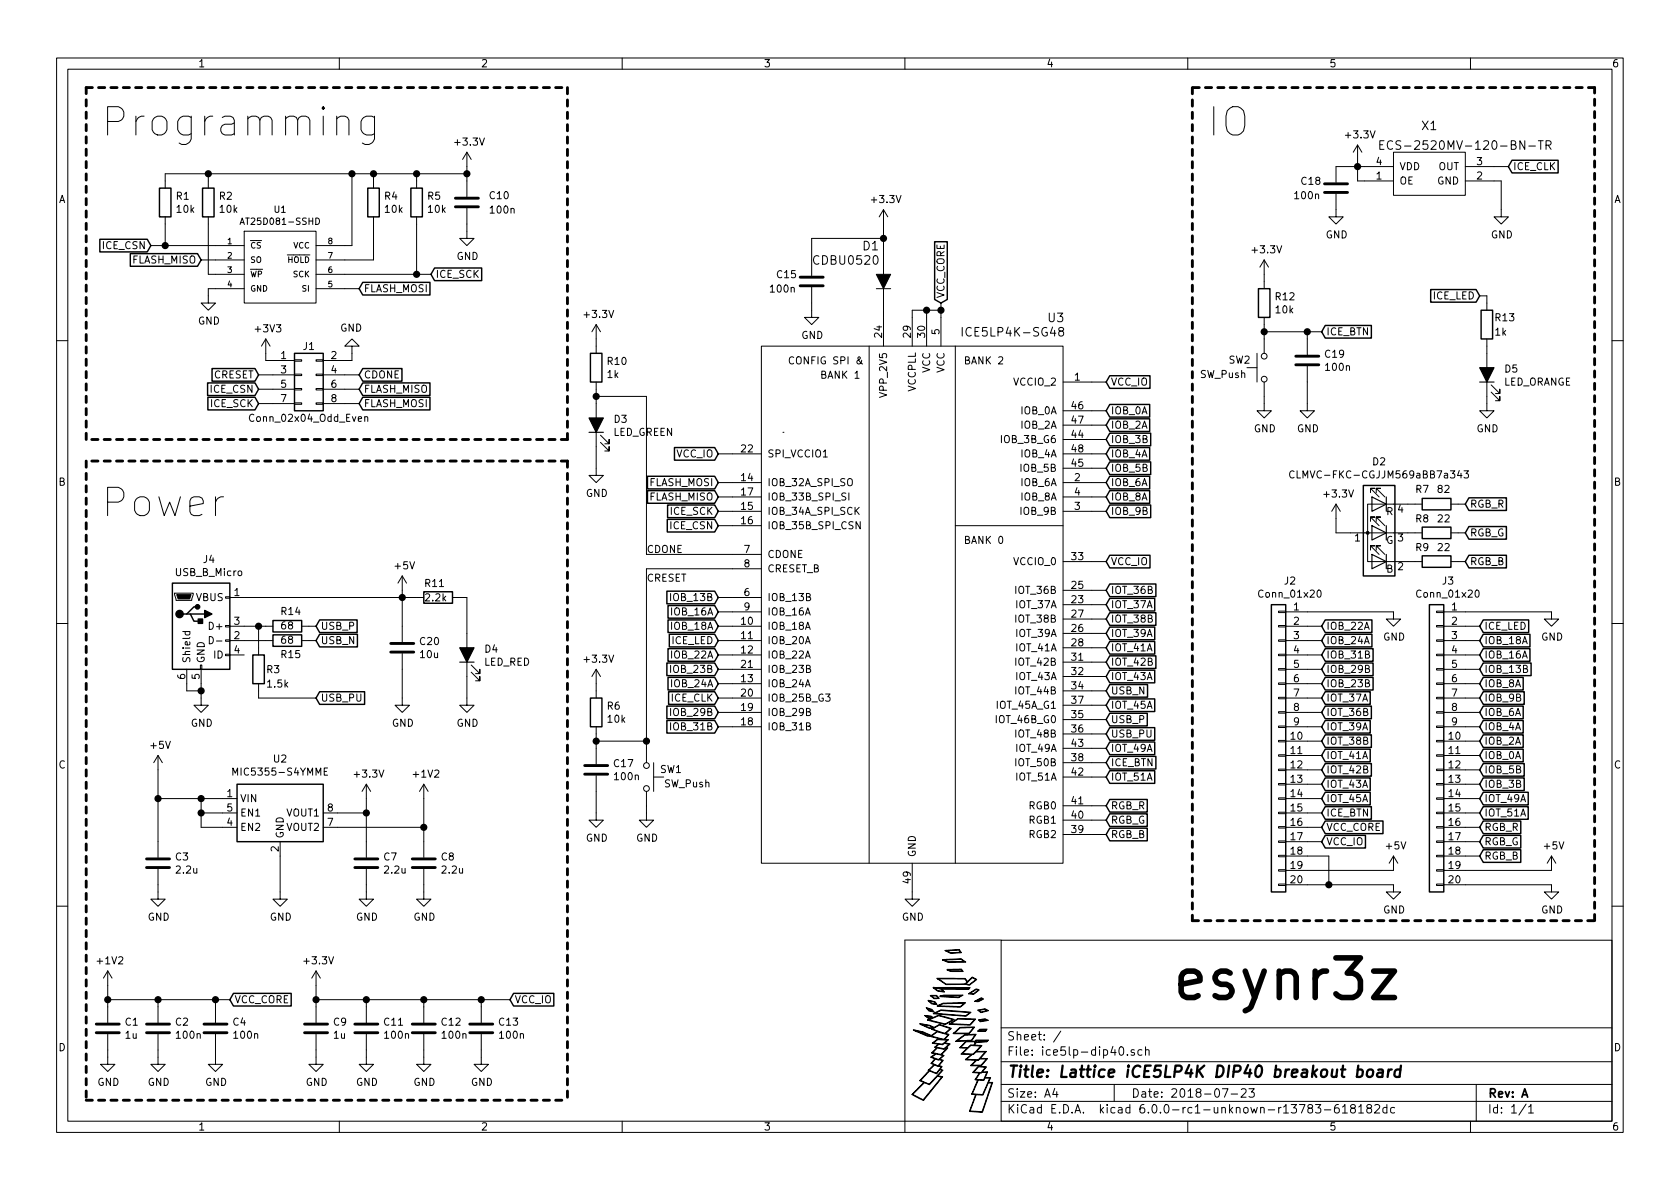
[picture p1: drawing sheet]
<svg xmlns="http://www.w3.org/2000/svg" width="297mm" height="210mm" viewBox="0 0 297 210" stroke-linecap="round" stroke-linejoin="round" font-family="sans-serif">
<g fill="none" stroke="#000" stroke-width=".18">
<path d="M10 10.3h277v189.9h-277zM12 12.2h273v186.1h-273zM60 10.3v1.9M110 10.3v1.9M160 10.3v1.9M210 10.3v1.9M260 10.3v1.9M29.2 38.3v5.1M36.8 30.7v2.6M36.8 38.3v10.2h6.4M42.4 39.7l.4-1.1 .4 1.1M42.5 39.4h.6"/>
<path d="M55.8 38.6a.58 .58 0 0 1 .7 .5 .58 .58 0 0 1-.7 .6zM59.5 21a1.25 1.25 0 0 1 2.2 .3v2.6M62.2 30.7v12.7h-6.3M66 38.3v7.7h-10.1M66 30.7v2.6M66.2 20.5v4.1a1.37 1.37 0 0 1-2.1 .7M66.2 20.8a1.61 1.61 0 0 0-2.1 .2l-.3 .5v1.4l.3 .5a1.61 1.61 0 0 0 2.1 .2M73.7 30.7v2.6M73.7 38.3v10.2M82.5 36.8v5.4h1.3l-1.3 1.2-1.2-1.2h1.2M82.5 26.9l-.7 1.3M82.5 26.9v7.9"/>
<path d="M82.5 26.9l.8 1.3M82.5 30.7h-53.3v2.6M156.2 37.1v11.4M156.2 37.1l-.8 1.2M156.2 37.1l.8 1.2M236.2 34.3v4h1.3l-1.3 1.3-1.3-1.3h1.3M240 25.6v6.4h6.4M240 25.6l-.7 1.3M240 25.6l.8 1.3M244 25.6h.5M244.7 24.9h-.7v1.5h.7M246.2 25a.62 .62 0 0 0-.7 0 .62 .62 0 0 0-.2 .7 .56 .56 0 0 0 .3 .6 .56 .56 0 0 0 .6 0"/>
<path d="M246.4 26.9h12.7v7.6h-12.7zM246.4 29.5h-10.2v2.8M259.1 32h6.3v6.3h1.3l-1.3 1.3-1.2-1.3h1.2M259.1 29.5h7.6M272 24.9h.8M272.4 24.9v1.5M273.4 25.7l.7-.1 .1-.2v-.4l-.3-.1h-.5v1.5M273.7 25.7l.5 .7M26.7 43.4h16.5M35.6 46h7.6M43.2 51h-6.4v2.6h1.3l-1.3 1.3-1.2-1.3h1.2M43.2 40.9h12.7v12.7h-12.7z"/>
<path d="M47 59.9v3.8h5.1M47 59.9l-.8 1.3M47 59.9l.8 1.3M55.9 51h7.6M55.9 48.5h20.3M105.4 57.4v5.1M105.4 57.4l-.8 1.3M105.4 57.4l.8 1.3M143.5 50.8v5.3h1.3l-1.3 1.3-1.3-1.3h1.3M154.9 51h2.6M156.2 51v10.2M156.2 42.2h-12.7v6.6"/>
<path d="M163.8 54.9v6.3M166.4 54.9h-5.1v6.3M166.4 53.6v7.6M170.1 57.9v1.5M187.5 58.5l-.3-.1v-.4l.3-.1 .5 .1 .1 .3-.2 .2-.7 .2v.6a.48 .48 0 0 0 .8 0 .48 .48 0 0 0-.1-.7l-.1-.1M223.5 46v5M223.5 56.1v6.4M223.5 58.7h10.2M223.5 46l-.7 1.2M223.5 46l.8 1.2M231.1 58.7v4M261.6 52.3h1.3v2.6"/>
<path d="M262.9 59.9v12.7h1.3l-1.3 1.3-1.3-1.3h1.3M10 60.2h2M45.7 66.3h6.4M45.7 68.8h6.4M45.7 71.4h6.4M52.1 71.2h1.2v.3h-1.2zM52.1 68.7h1.2v.3h-1.2zM52.1 66.2h1.2v.2h-1.2zM52.1 63.6h1.2v.3h-1.2zM55.9 71.2h1.2v.3h-1.2zM55.9 68.7h1.2v.3h-1.2zM55.9 66.2h1.2v.2h-1.2z"/>
<path d="M55.9 63.6h1.2v.3h-1.2zM57.1 66.3h6.4M57.1 68.8h6.4M57.1 71.4h6.4M62.2 61.2h1.3l-1.3-1.3-1.2 1.3h1.2v2.5h-5.1M64.5 73.8l.2-.1h.3v.8M64.5 73.7v.8M105.4 67.6v16.5h1.3l-1.3 1.2-1.3-1.2h1.3M105.4 70.1h8.9v27.9h20.3M106.2 78.2l1.5 1.6v-.8v.8h-.8M106.2 77l1.5 1.5v-.8v.8h-.8M134.6 61.2h53.4v91.4h-53.4z"/>
<path d="M138.4 76.4h.1M151.2 66.9h.7M153.7 61.2v91.4M168.9 61.2v91.4M188 67.6h7.6M188 77.7h7.6M188 72.6h7.6M188 75.2h7.6M220.5 65h1.7M222.2 62.5v5.1M223.5 67.6v5h1.3l-1.3 1.3-1.3-1.3h1.3M231.1 64.8v7.8h1.3l-1.3 1.3-1.2-1.3h1.2"/>
<path d="M263.7 69.3l1.5 1.6v-.8v.8h-.8M263.7 68.1l1.5 1.5v-.8v.8h-.8M285 60.2h2M127 93h7.6M127 85.3h7.6M127 90.4h7.6M127 87.9h7.6M127 80.3h7.6M150.1 87.2v1.2M151.4 90.3l.5 .7M151.9 89.7l-.7 .7M152.1 92.2v1.3l-.7-1.3v1.3"/>
<path d="M168.9 93h19.1M188 85.3h7.6M188 90.4h7.6M188 87.9h7.6M188 80.3h7.6M188 99.3h7.6M188 82.8h7.6M228.8 83.4a.6 .6 0 0 0-.8 .4 .6 .6 0 0 0 .5 .7l.3-.1M236.2 89.1l-.7 1.3M236.2 89.1v5.1h15.3M236.2 89.1l.8 1.3M242.3 97.3v-.8h.8h-.8l1.5 1.5"/>
<path d="M242.3 92.2v-.8h.8h-.8l1.5 1.6M242.3 87.1v-.7h.8h-.8l1.5 1.5M242.6 87.9h.1M243.3 97.3v-.8h.8h-.8l1.6 1.5M243.3 92.2v-.8h.8h-.8l1.6 1.6M243.3 87.1v-.7h.8h-.8l1.6 1.5M251.5 89.1h-9.7v10.2h9.7M256.5 99.3h2.6M256.5 94.2h2.6M256.5 89.1h2.6M258 83.2l-.3 .9h.8M258.3 83.7v.8"/>
<path d="M258.9 83.3h.7l-.4 .4 .4 .2v.5l-.2 .1-.5-.1M10 110.3h2M30.9 104.9h3.3v.3l-.3 1h-2.8zM32.3 111.7h1.3M32.8 111.7l-.1 .4 .3 .2 .5-.1v-.5M33 118.4v3.8h2.6M35.4 117.6h.3v.8h-.3zM35.6 118.4v6.3h1.2l-1.2 1.3-1.3-1.3h1.3M37 112.6a.64 .64 0 0 1 .7 .6 .64 .64 0 0 1-.7 .6zM38.3 113.4h.9M39.9 115.7h.7v.2h-.7zM39.9 113.2h.7v.2h-.7z"/>
<path d="M39.9 110.6h.7v.3h-.7zM39.9 105.5h.7v.3h-.7zM40.6 110.7h7.7M40.6 113.3h7.7M40.6 115.8h2.6M40.6 105.7h34.3M45.7 110.7v5.1M53.3 110.7h2.6M53.3 113.3h2.6M71.1 115.6v9.1h1.3l-1.3 1.3-1.3-1.3h1.3M71.1 101.8l-.7 1.3M71.1 101.8v11.7"/>
<path d="M71.1 101.8l.8 1.3M80 105.7h2.5v19h1.3l-1.3 1.3-1.2-1.3h1.2M83.3 118.9l1.5 1.5v-.8v.8h-.7M83.3 117.6l1.5 1.5v-.7v.7h-.7M105.4 118.4v5M105.4 118.4l-.8 1.2M105.4 118.4l.8 1.2M127 110.7h7.6M127 113.3h7.6M127 115.8h7.6M127 118.4h7.6M127 105.7h7.6"/>
<path d="M127 108.2h7.6M134.6 100.6h-20.3v34.3M188 106.9h7.6M188 104.4h7.6M188 112h7.6M188 109.5h7.6M188 114.5h7.6M188 117.1h7.6M188 119.6h7.6M226.1 118.2h1.2v.3h-1.2zM226.1 115.7h1.2v.2h-1.2zM226.1 113.2h1.2v.2h-1.2z"/>
<path d="M226.1 110.6h1.2v.3h-1.2zM226.1 108.1h1.2v.2h-1.2zM227.3 108.2h19.1v1.3h1.2l-1.2 1.2-1.3-1.2h1.3M227.3 110.7h6.4M227.3 113.3h6.4M227.3 115.8h6.4M227.3 118.4h6.4M233 104.4l.2-.1a.69 .69 0 0 1 .4 .7 .69 .69 0 0 1-.4 .6 .83 .83 0 0 1-.2-1.2zM254 118.2h1.3v.3h-1.3zM254 115.7h1.3v.2h-1.3zM254 113.2h1.3v.2h-1.3zM254 110.6h1.3v.3h-1.3z"/>
<path d="M254 108.1h1.3v.2h-1.3zM255.3 108.2h19v1.3h1.3l-1.3 1.2-1.3-1.2h1.3M255.3 110.7h6.3M255.3 113.3h6.3M255.3 115.8h6.3M255.3 118.4h6.3M260.9 104.5l.2-.2a.69 .69 0 0 1 .4 .7 .69 .69 0 0 1-.4 .6l-.2-.2-.1-.3zM285 110.3h2M27.9 133.6v18M27.9 133.6l-.7 1.3M27.9 133.6l.8 1.3M41.2 137.1v-1.3l.4 .9 .4-.9v1.3"/>
<path d="M45.7 120.9v2.5h10.2M57.3 136.4h.4M57.9 135.8h-.6v1.3h.6M64.8 138.7v12.9M64.8 138.7l-.8 1.2M64.8 138.7l.7 1.2M74.9 138.7v12.9M74.9 138.7l-.7 1.2M74.9 138.7l.8 1.2M105.4 137.2v7.8h1.3l-1.3 1.3-1.3-1.3h1.3M105.4 128.5v6.6M105.4 131.1h8.9"/>
<path d="M114.3 139.9v5.1h1.3l-1.3 1.3-1.3-1.3h1.3M115.6 137.4h1.7M115.6 134.9v5M127 120.9h7.6M127 128.5h7.6M127 126h7.6M127 123.4h7.6M146 122.7h.8l-.4 .5 .3 .1v.6l-.2 .1-.5-.1M188 122.2h7.6M188 127.2h7.6M188 129.8h7.6M188 124.7h7.6"/>
<path d="M188 134.9h7.6M188 137.4h7.6M188 132.3h7.6M226.1 138.6h1.2v.2h-1.2zM226.1 136h1.2v.3h-1.2zM226.1 133.5h1.2v.2h-1.2zM226.1 130.9h1.2v.3h-1.2zM226.1 128.4h1.2v.2h-1.2zM226.1 125.9h1.2v.2h-1.2zM226.1 123.3h1.2v.3h-1.2zM226.1 120.8h1.2v.2h-1.2zM227.3 120.9h6.4"/>
<path d="M227.3 128.5h6.4M227.3 126h6.4M227.3 123.4h6.4M227.3 131.1h6.4M227.3 133.6h6.4M227.3 136.1h6.4M227.3 138.7h6.4M254 138.6h1.3v.2h-1.3zM254 136h1.3v.3h-1.3zM254 133.5h1.3v.2h-1.3zM254 130.9h1.3v.3h-1.3zM254 128.4h1.3v.2h-1.3z"/>
<path d="M254 125.9h1.3v.2h-1.3zM254 123.3h1.3v.3h-1.3zM254 120.8h1.3v.2h-1.3zM255.3 120.9h6.3M255.3 128.5h6.3M255.3 126h6.3M255.3 123.4h6.3M255.3 131.1h6.3M255.3 133.6h6.3M255.3 136.1h6.3M255.3 138.7h6.3M27.9 153.7v5.3h1.3l-1.3 1.3-1.2-1.3h1.2"/>
<path d="M27.9 141.2h14M35.6 141.2v5.1h6.3M35.6 143.8h6.3M49.5 148.8v10.2h1.3l-1.3 1.3-1.2-1.3h1.2M57.1 146.3h17.8M57.1 143.8h7.7M64.8 153.7v5.3h1.2l-1.2 1.3-1.3-1.3h1.3M74.9 153.7v5.3h1.3l-1.3 1.3-1.2-1.3h1.2M161.3 152.6v6.4h1.3l-1.3 1.3-1.3-1.3h1.3M188 147.6h7.6M188 145h7.6M188 142.5h7.6"/>
<path d="M226.1 156.3h1.2v.3h-1.2zM226.1 153.8h1.2v.2h-1.2zM226.1 151.3h1.2v.2h-1.2zM226.1 148.7h1.2v.3h-1.2zM226.1 146.2h1.2v.2h-1.2zM226.1 143.6h1.2v.3h-1.2zM226.1 141.1h1.2v.2h-1.2zM227.3 156.5h19.1v1.2h1.2l-1.2 1.3-1.3-1.3h1.3M227.3 141.2h6.4M227.3 146.3h6.4M227.3 143.8h6.4M227.3 148.8h6.4"/>
<path d="M227.3 151.4h7.6v5.1M246.4 151.4v2.5h-19.1M246.4 151.4l-.8 1.2M246.4 151.4l.7 1.2M254 156.3h1.3v.3h-1.3zM254 153.8h1.3v.2h-1.3zM254 151.3h1.3v.2h-1.3zM254 148.7h1.3v.3h-1.3zM254 146.2h1.3v.2h-1.3zM254 143.6h1.3v.3h-1.3zM254 141.1h1.3v.2h-1.3zM255.3 156.5h19v1.2h1.3l-1.3 1.3-1.3-1.3h1.3"/>
<path d="M255.3 141.2h6.3M255.3 146.3h6.3M255.3 143.8h6.3M255.3 148.8h6.3M255.3 151.4h6.3M274.3 151.4v2.5h-19M274.3 151.4l-.7 1.2M274.3 151.4l.8 1.2M10 160.2h2M19 171.7l-.7 1.3M19 171.7v9.1M19 171.7l.8 1.3"/>
<path d="M19 176.8h21.6M27.9 176.8v4M38.1 176.8v4M55.9 176.8h34.3M55.9 171.7v9.1M55.9 171.7l-.8 1.3M55.9 171.7l.7 1.3M64.8 176.8v4M74.9 176.8v4M85.1 176.8v4M177 166.3h108v32h-108zM177 166.2h-17v34"/>
<path d="M285 160.2h2M19 182.9v5.3h1.3l-1.3 1.3-1.2-1.3h1.2M27.9 182.9v5.3h1.3l-1.3 1.3-1.2-1.3h1.2M38.1 182.9v5.3h1.3l-1.3 1.3-1.3-1.3h1.3M55.9 182.9v5.3h1.2l-1.2 1.3-1.3-1.3h1.3M60 198.3v1.9M64.8 182.9v5.3h1.2l-1.2 1.3-1.3-1.3h1.3M74.9 182.9v5.3h1.3l-1.3 1.3-1.2-1.3h1.2M85.1 182.9v5.3h1.3l-1.3 1.3-1.3-1.3h1.3M110 198.3v1.9M177 194.8h108M177 191.8h108"/>
<path d="M177 187.8h108M177 181.8h108M186.5 192.5l-.4 1h1M186.8 193v1M187.6 182.3l-1.3 2M197 191.8v3M198 185.3l.3-.2a.94 .94 0 0 1 0 1.5 .82 .82 0 0 1-.3-1.3zM199.3 186.5v.1M200.6 185.7l-.4-.1-.2 .2 .1 .2 .5 .2v.3h-.6M201.9 185.7l-.4-.1-.3 .3 .1 .6h.6M202.5 185.7l.3-.1 .3 .1 .1 .9M202.5 185.1v1.5"/>
<path d="M210 198.3v1.9M216.1 192.5h1l-.6 1.5M217.7 193.5h1.1M219.5 192.7l.2-.2h.3l.3 .2v.3v.2l-.9 .8h.9M220.8 192.5h1l-.5 .6 .4 .1v.7l-.2 .1-.7-.1M231.5 196l-.2-.2v-.3a.48 .48 0 0 1 .7 0v.4l-.7 .2-.1 .4 .3 .3h.3l.3-.3-.1-.4-.2-.1M232.6 195.3h.9l-.5 .6 .5 .1v.7l-.3 .1-.6-.1M234.2 196.3h1.1M236.7 195.3a.59 .59 0 0 0-.8 .7l.1 .7 .2 .1 .5-.1 .1-.5-.1-.2-.5-.1-.3 .3M237.4 195.8l.4-.5v1.5M237.4 196.8h.8M239.1 196l-.3-.3 .1-.2a.48 .48 0 0 1 .6-.1l.1 .2-.1 .3-.6 .1a.48 .48 0 0 0 0 .7l.2 .1 .5-.1v-.4l-.2-.3"/>
<path d="M240.2 195.8l.4-.5v1.5M240.2 196.8h.9M241.9 196l-.2-.3 .1-.3a.48 .48 0 0 1 .7 .2l-.1 .3a.52 .52 0 0 0-.7 .2 .52 .52 0 0 0 .1 .6l.4 .1 .2-.1a.48 .48 0 0 0 0-.7h-.2M243.1 195.5l.2-.2h.3l.3 .2v.3l-.9 1h.9M245.2 195.9l-.4-.1-.3 .3 .1 .6 .2 .1 .4-.1M245.2 195.3v1.5M246.6 195.9l-.4-.1-.3 .3v.6l.3 .1 .4-.1M260 198.3v1.9M261 191.8v6.5M269.8 195.2l-1.2 2M270.3 195.8l.4-.5v1.5M270.3 196.8h.8"/>
<circle cx="223.5" cy="67.1" r=".51"/>
<circle cx="223.5" cy="63" r=".51"/>
<circle cx="114.3" cy="135.4" r=".51"/>
<circle cx="114.3" cy="139.4" r=".51"/>
</g>
<path d="M242.9 171.7h3.7l-3.7 4.7h3.7" fill="none" stroke="#000" stroke-width=".99"/>
<path d="M240.1 189.2h.7l.2 .3-.1 .6a.66 .66 0 0 1-1 .2M240.2 188.4l-.3 2M241.9 189.3a.54 .54 0 0 1 .5-.2 .54 .54 0 0 1 .4 .4l-.1 .6a.56 .56 0 0 1-.5 .4 .56 .56 0 0 1-.5-.4zM243.7 189.2h.7v1.2M244.5 189.6l-.7 .1a.4 .4 0 0 0-.3 .3 .4 .4 0 0 0 .2 .4l.7-.1M245.5 189.1l-.2 1.3M246.1 189.1a.54 .54 0 0 0-.6 .4M247.6 189.2a.68 .68 0 0 0-1 .3v.8l.3 .1 .5-.1M247.7 188.4l-.3 2" fill="none" stroke="#000" stroke-width=".41"/>
<g fill="#000" stroke="#000" stroke-width=".18">
<path d="M154.9 48.5h2.6l-1.3 2.5zM31.2 105.2h2.6l-.3 .7h-2zM163.8 178.2l.9 .3 .5 .5-1-.2-.3-.4h.1a.78 .78 0 0 0 .9 .4l-.2-.2-.8-.2zM164.1 176.9h.1a1.39 1.39 0 0 1 1.4 .7h.1a1.43 1.43 0 0 1-1.5-.6h.1a1.1 1.1 0 0 0 1.2 .5l-.2-.3zM165 174.6l6.5 .1-.2 .3-4.8-.1 .5 .5h-.2a2.05 2.05 0 0 1-1.8-.7h.3a1.8 1.8 0 0 0 1.5 .6l-.5-.4-1.3-.2 4.1 .1h2.2l-6.3-.1zM164.5 176h1.1l.5 .5-.5 .1a.9 .9 0 0 1-1-.5h.1l.5 .4h.7l-.3-.4zM163.4 179.6l1.2 .1 .4 .2a1.57 1.57 0 0 1 2-.1l1.7 .5-.1 .1a2.99 2.99 0 0 1-1.7 .7l-2.9-.7h.3l2.8 .7 1.4-.8-1.9-.5a1.19 1.19 0 0 0-1.5 .2l-.8 .4h-.3l.7-.3h-.6l-.5-.4h.2a.97 .97 0 0 0 1 .3l-.2-.2-1-.1zM165 179.2l5.8 .4 .6-.5-5-.4-1 .5h-.3l.5-.2a1.76 1.76 0 0 1 1.7-.3l4.4 .3-.1 .1a1.37 1.37 0 0 1-1.4 .6zM167.1 168.1l2.5-.2 .4 .6h-.6a2.48 2.48 0 0 1-1.9-.2l-.3-.2 .3 .1a2.22 2.22 0 0 0 1.9 .2l.4-.1a.7 .7 0 0 0-1-.2zM167.5 171.4h2.5l.3 .4h-.5a4.1 4.1 0 0 1-2.3-.3l.6 .2h2l-.1-.2h-2.6zM166.2 176.1l3.3 .2 .4-.2h-3.7l.7-.1h3.4a1.86 1.86 0 0 1-1.9 .4l-2.2-.2zM166.6 169.7l3.4-.2 .8 .6-3.2 .1-.9-.4 1 .3 2.8-.1-.6-.4z"/>
<path d="M165.7 177.9h2.1a3.9 3.9 0 0 0 2.1 0l.6-.5-3.7 .1-1.1 .3 1.1-.4 3.9-.1-.1 .1a1.33 1.33 0 0 1-1.7 .7l-3-.1zM165.6 173h5l.5 .6 .8-.8 .8 .4-1.3 1-.6-.1h-3.5l-1.5-1h.2l.5 .4a1.61 1.61 0 0 0 1.7 .5h2.6l.6 .1 1.1-.9-.6-.3-1.1 1.1h-.2l.4-.3-.4-.6h-4.8zM171.2 175.7h.4a1.05 1.05 0 0 0 1.3-.6l-.3-.1-1 .6-.3 .1 .8-.5a.62 .62 0 0 1 1-.1l-.3 .3a1.21 1.21 0 0 1-1.6 .3zM172.3 177.1l.6-.1 .8-.3a1.13 1.13 0 0 0-1 .3h-.3l.6-.3a.53 .53 0 0 1 .9 0h-.1a1.41 1.41 0 0 1-1.5 .4zM172.9 178.6l.6-.1a1.19 1.19 0 0 1 1.1 .1l.2 .1-.1 .1a1.85 1.85 0 0 1-1.4 .2l-.4-.3h.2a.71 .71 0 0 0 1 .1l.4-.1-.4-.2zM161.5 182.1l1.7 .4 1.2 .5a.45 .45 0 0 0 .7-.2l.6-.4-1-.4 2.4 .7 .9-.8-1.9-.7-1.1 .7-.3 .1 .2-.2a1.87 1.87 0 0 1-1.6-.4l-.5-.2 .8 .2a1.31 1.31 0 0 0 1.2 .3h.2l-.6-.3-1.6-.2-.2-.2 1.8 .3 .8 .4 .2-.1a1.08 1.08 0 0 1 1.5-.2l1.3 .5-1 .8 .6 .2-.8 .9 .7 .1-.6 .5 .9 .2-.7 .6 .3 .1-1.1 1.2 .4 .2-.7 .6 .6 .2-.7 .9 .5 .2-.4 .4 .5 .2-.9 1 .9 .2-3.3 4a.21 .21 0 0 1-.1 .2 .21 .21 0 0 1-.3-.1l-1.8-1 2 1 3.3-4-.8-.2-1.2 1.3a.37 .37 0 0 1-.3 .2 .37 .37 0 0 1-.3-.2l-.5-.1-2.1 2 2-2.1-.7-.3 1.5 .5a.29 .29 0 0 0 .3 .1 .29 .29 0 0 0 .2-.3l1.9-2.1-.3-.2-.4 .5a.35 .35 0 0 1-.3 .3 .35 .35 0 0 1-.3-.2l-.5-.2a.43 .43 0 0 0-.4-.1 .43 .43 0 0 0-.3 .4l-1.2 1.3h-.2l1.4-1.5 .2-.3-.1-.1 1.3 .5a.23 .23 0 0 0 .3 0 .23 .23 0 0 0 .1-.2l.6-.8-1.2-.4-.9 .9h-.2l1-.9-.5-.3 1 .4a.27 .27 0 0 0 .3 0 .27 .27 0 0 0 .2-.2l.5-.7-.5-.1-.2 .1a.56 .56 0 0 0-.5-.2 .56 .56 0 0 0-.4 .5l-.4 .2 .7-.8-.7-.3 1.3 .4 .8-.6-.4-.1a.95 .95 0 0 0-1.4 .2l-.3 .1 .8-.5-.7-.2 1.7 .3 1-1.1-.2-.1-.3 .3-1.2-.3-.8 .9h-.2l.9-.9-.3-.1v-.1l1.3 .3a1.04 1.04 0 0 0 1-.6l.2-.1-.8-.2-.3 .3-.7-.1-.7 .4 .6-.5-1-.2 1.7 .3 .9-.8-1.7-.1-.8 .6h-.1l.9-.7 .6 .1-2-.6 2.3 .5a.49 .49 0 0 0 .6-.3l.3-.4-1.9-.5-1 .7h-.7l-2.2-.9h.3l1.9 .8h.5l-1.3-.5-1.4-.3zM167.8 181.1l3.7 .1 .8-.9-2.9-.1-1.3 .8h-.2l.5-.3a2.14 2.14 0 0 1 2.3-.6l1.8 .1-.9 1.1zM168.5 182.8l2.8-.1 .8-1-2.4 .1-.9 .9h-.2l1.1-1 2.6-.1-1 1.2zM168.9 184.2l.2-.2 2.7-.1 .6-.9-1.8 .1-1.3 .9h-.2l.8-.6a1.53 1.53 0 0 1 1.6-.5h1.1l-.8 1.1zM172.7 188.8l.3-.3 1.4 .2-.7 .9 .9-.1-.4 1h1l-.4 .9h.7l-1.8 5.3-2.3-.2 .1-.1 2.1 .2 1.7-5.1h-.6l-.7 1.7a.46 .46 0 0 1-.3 .5 .46 .46 0 0 1-.4-.1h-.7l-1.1 2.8h-.1l1.1-2.8-.7-.2 1.9 .1 1.3-2.9h-.9l-.1 .5-.6-.1a.41 .41 0 0 0-.5 0 .41 .41 0 0 0-.1 .5l-.8 1.9h-.2l1-2.4-.4-.1 1.3 .1a.28 .28 0 0 0 .3-.1 .28 .28 0 0 0 0-.3l.5-1-1.2 .1-.7 1.1h-.2l.8-1-1.2-.1 1.2-.1a.52 .52 0 0 0 .6-.4l.4-.5-1.2-.1-.8 1h-.1zM173 180.3l1.2-.1 .6 .2-1.5 .3-.2-.3a1.71 1.71 0 0 0 1.3 0l-.2-.1-1 .1zM172.8 182.4l.1-.1h1.3l.1-.2h-1.1l-.3 .2 .3-.3h1.3a.69 .69 0 0 1-.8 .4z"/>
<path d="M170.8 184.1h1.6l.1-.2h2.3l-.4 .3-.5 .1a1.52 1.52 0 0 0-1.4 .3l-.2 .2 1.3 .1-1 1h1.8l-1.1 1.3h1.3l-1.1 1.3-1.9-.1 .1-.1 1.8 .1 .9-1.1h-.4a2.33 2.33 0 0 0-2 .9l-.3 .1 .8-.8-1.8-.1h2.3l1.2-1.4h-.7a1.83 1.83 0 0 0-1.5 .5l-1.2 .8 .9-.8-1.8-.1 .1-.1h.6a2.23 2.23 0 0 0 1.6-.1l1.2-1.2-1.7-.1-1.5 1.4h-.2l1-.9-1.3-.1 .8-.1a.95 .95 0 0 0 1.1-.4h.6l.3-.4h-.2l.1-.2 2-.1 .1-.1h-1.9l-.1 .2h-1.7l-.9 1h-.2z"/>
<circle cx="241.8" cy="94.2" r=".25"/>
</g>
<g fill="#000" stroke="#000" stroke-width=".25">
<path d="M35.1 109.5h.7v.7h-.7zM36.2 107.9l1.3 .7-1.3 .6z"/>
<circle cx="36.8" cy="30.7" r=".51"/>
<circle cx="62.2" cy="30.7" r=".51"/>
<circle cx="66" cy="30.7" r=".51"/>
<circle cx="73.7" cy="30.7" r=".51"/>
<circle cx="82.6" cy="30.7" r=".51"/>
<circle cx="240" cy="29.5" r=".51"/>
<circle cx="29.2" cy="43.4" r=".51"/>
<circle cx="73.7" cy="48.5" r=".51"/>
<circle cx="156.2" cy="42.2" r=".51"/>
<circle cx="163.8" cy="54.9" r=".51"/>
<circle cx="166.4" cy="54.9" r=".51"/>
<circle cx="223.5" cy="58.7" r=".51"/>
<circle cx="231.1" cy="58.7" r=".51"/>
<circle cx="105.4" cy="70.1" r=".51"/>
<circle cx="31.7" cy="108.6" r=".63"/>
<circle cx="34.9" cy="107.3" r=".38"/>
<circle cx="45.7" cy="110.7" r=".51"/>
<circle cx="71.1" cy="105.7" r=".51"/>
<circle cx="35.6" cy="122.2" r=".51"/>
<circle cx="105.4" cy="131.1" r=".51"/>
<circle cx="114.3" cy="131.1" r=".51"/>
<circle cx="27.9" cy="141.2" r=".51"/>
<circle cx="35.6" cy="141.2" r=".51"/>
<circle cx="35.6" cy="143.8" r=".51"/>
<circle cx="64.8" cy="143.8" r=".51"/>
<circle cx="74.9" cy="146.3" r=".51"/>
<circle cx="235" cy="156.5" r=".51"/>
<circle cx="19" cy="176.8" r=".51"/>
<circle cx="27.9" cy="176.8" r=".51"/>
<circle cx="38.1" cy="176.8" r=".51"/>
<circle cx="55.9" cy="176.8" r=".51"/>
<circle cx="64.8" cy="176.8" r=".51"/>
<circle cx="74.9" cy="176.8" r=".51"/>
<circle cx="85.1" cy="176.8" r=".51"/>
</g>
<g fill="none" stroke="#000" stroke-width=".25">
<path d="M28.2 33.3h2v5h-2zM35.8 33.3h2v5h-2zM65 33.3h2.1v5h-2.1zM72.6 33.3h2.1v5h-2.1zM267.3 28.3h8.2v2.3h-8.2l-.6-1.1zM17.7 42.3h8.3l.7 1.1-.7 1.1h-8.3zM23 44.9h11.9l.7 1.1-.7 1.1h-11.9zM64.1 49.9h11.9v2.3h-11.9l-.6-1.2zM76.8 47.4h8.4v2.2h-8.4l-.6-1.1zM165.3 42.7h2.2v10.3l-1.1 .6-1.1-.6zM222.5 51h2v5.1h-2zM234.3 57.6h8.2v2.2h-8.2l-.6-1.1z"/>
<path d="M253 51.2h8l.6 1.1-.6 1.1h-8zM261.9 54.9h2v5h-2zM36.7 67.7h8.4l.6 1.1-.6 1.1h-8.4zM36.8 70.3h8.3l.6 1.1-.6 1.1h-8.3zM37.5 65.2h7.6l.6 1.1-.6 1.1h-7.6zM52.1 62.5h5v10.1h-5zM64.1 65.2h7v2.2h-7l-.6-1.1zM64.1 67.7h11.9v2.2h-11.9l-.6-1.1zM64.1 70.3h11.9v2.2h-11.9l-.6-1.1zM104.4 62.5h2v5.1h-2zM119.3 79.1h7.1l.6 1.2-.6 1.1h-7.1zM196.2 66.4h7.1v2.3h-7.1l-.6-1.1z"/>
<path d="M196.2 79.1h7.1v2.3h-7.1l-.6-1.1zM196.2 76.6h7.3v2.2h-7.3l-.6-1.1zM196.2 74.1h7.1v2.2h-7.1l-.6-1.1zM196.2 71.5h7.1v2.3h-7.1l-.6-1.2zM114.5 84.2h11.9l.6 1.1-.6 1.2h-11.9zM114.5 86.8h11.9l.6 1.1-.6 1.1h-11.9zM118 91.8h8.4l.6 1.2-.6 1.1h-8.4zM118 89.3h8.4l.6 1.1-.6 1.1h-8.4zM196.2 98.2h7.1v2.2h-7.1l-.6-1.1zM196.2 89.3h7.3v2.2h-7.3l-.6-1.1zM196.2 86.8h7.1v2.2h-7.1l-.6-1.1zM196.2 84.2h7.1v2.3h-7.1l-.6-1.2z"/>
<path d="M196.2 81.7h7.3v2.2h-7.3l-.6-1.1zM241 85.8h5.6v16h-5.6zM251.5 88.1h5v2.1h-5zM251.5 93.2h5v2h-5zM251.5 98.3h5v2h-5zM259.7 88h6.6v2.3h-6.6l-.6-1.2zM259.7 93.1h6.6v2.2h-6.6l-.6-1.1zM259.7 98.2h6.6v2.2h-6.6l-.6-1.1zM30.5 103.1h10.1v15.3h-10.1zM33 108.6h.7l.6 1.2h1.3M33.7 108.6h2.5M34.9 107.3h-.6l-1.3 1.3h-.6"/>
<path d="M44.7 115.8h2v5.1h-2zM48.3 112.3h5v2h-5zM48.3 109.7h5v2.1h-5zM56.5 109.6h6.6v2.3h-6.6l-.6-1.2zM56.5 112.2h6.7v2.2h-6.7l-.6-1.1zM74.9 104.6h5.1v2.1h-5.1zM117.9 104.5h8.5l.6 1.2-.6 1.1h-8.5zM117.9 117.2h8.5l.6 1.2-.6 1.1h-8.5zM118.1 107.1h8.3l.6 1.1-.6 1.1h-8.3zM118.1 109.6h8.3l.6 1.1-.6 1.2h-8.3zM118.1 114.7h8.3l.6 1.1-.6 1.1h-8.3zM118.1 119.8h8.3l.6 1.1-.6 1.1h-8.3z"/>
<path d="M118.3 112.2h8.1l.6 1.1-.6 1.1h-8.1zM196.2 103.3h8.2v2.2h-8.2l-.6-1.1zM196.2 105.8h8v2.2h-8l-.6-1.1zM196.2 108.4h8.2v2.2h-8.2l-.6-1.1zM196.2 110.9h8v2.2h-8l-.6-1.1zM196.2 113.4h8v2.3h-8l-.6-1.2zM196.2 116h8.2v2.2h-8.2l-.6-1.1zM196.2 118.5h8v2.2h-8l-.6-1.1zM224.8 106.9h2.5v50.8h-2.5zM234.3 112.2h8.3v2.2h-8.3l-.6-1.1zM234.3 114.7h8.5v2.2h-8.5l-.6-1.1zM234.3 117.2h8.5v2.3h-8.5l-.6-1.1z"/>
<path d="M234.3 119.8h8.5v2.2h-8.5l-.6-1.1zM234.3 109.6h8.3v2.3h-8.3l-.6-1.2zM252.7 106.9h2.6v50.8h-2.6zM262.3 109.6h8v2.3h-8l-.7-1.2zM262.3 112.2h8.2v2.2h-8.2l-.7-1.1zM262.3 114.7h8.2v2.2h-8.2l-.7-1.1zM262.3 117.2h8.4v2.3h-8.4l-.7-1.1zM262.3 119.8h7v2.2h-7l-.7-1.1zM41.9 138.7h15.2v10.1h-15.2zM56.5 122.3h8v2.3h-8l-.6-1.2zM104.4 123.4h2v5.1h-2zM117.9 124.9h8.5l.6 1.1-.6 1.1h-8.5z"/>
<path d="M117.9 127.4h8.5l.6 1.1-.6 1.1h-8.5zM118.2 122.3h8.2l.6 1.1-.6 1.2h-8.2zM196.2 123.6h8v2.2h-8l-.6-1.1zM196.2 131.2h8v2.2h-8l-.6-1.1zM196.2 133.8h8.2v2.2h-8.2l-.6-1.1zM196.2 136.3h8v2.2h-8l-.6-1.1zM196.2 126.1h6.6v2.3h-6.6l-.6-1.2zM196.2 121.1h6.7v2.2h-6.7l-.6-1.1zM196.2 128.7h8v2.2h-8l-.6-1.1zM234.3 122.3h8v2.3h-8l-.6-1.2zM234.3 124.9h8.2v2.2h-8.2l-.6-1.1zM234.3 127.4h8v2.2h-8l-.6-1.1z"/>
<path d="M234.3 129.9h8.2v2.3h-8.2l-.6-1.1zM234.3 132.5h8v2.2h-8l-.6-1.1zM234.3 135h8.2v2.3h-8.2l-.6-1.2zM234.3 137.6h8v2.2h-8l-.6-1.1zM262.3 122.3h7.2v2.3h-7.2l-.7-1.2zM262.3 124.9h7v2.2h-7l-.7-1.1zM262.3 127.4h7v2.2h-7l-.7-1.1zM262.3 129.9h7v2.3h-7l-.7-1.1zM262.3 132.5h7v2.2h-7l-.7-1.1zM262.3 135h7.2v2.3h-7.2l-.7-1.2zM262.3 137.6h7.2v2.2h-7.2l-.7-1.1zM196.2 141.4h6.6v2.2h-6.6l-.6-1.1z"/>
<path d="M196.2 143.9h6.6v2.2h-6.6l-.6-1.1zM196.2 146.5h6.6v2.2h-6.6l-.6-1.1zM234.3 140.1h8v2.2h-8l-.6-1.1zM234.3 142.6h8.2v2.3h-8.2l-.6-1.1zM234.3 147.7h7.1v2.3h-7.1l-.6-1.2zM234.3 145.2h10.2v2.2h-10.2l-.6-1.1zM262.3 145.2h6.6v2.2h-6.6l-.7-1.1zM262.3 147.7h6.6v2.3h-6.6l-.7-1.2zM262.3 150.3h6.6v2.2h-6.6l-.7-1.1zM262.3 140.1h7.9v2.2h-7.9l-.7-1.1zM262.3 142.6h7.9v2.3h-7.9l-.7-1.1zM41.3 175.7h10.2v2.2h-10.2l-.7-1.1z"/>
<path d="M90.8 175.7h7.1v2.2h-7.1l-.6-1.1z"/>
</g>
<g fill="none" stroke="#000" stroke-width=".51">
<path d="M80.5 36.6h4.1M80.5 35h4.1M234.2 34h4.1M234.2 32.5h4.1M141.5 50.5h4M141.5 49h4M229.1 64.5h4.1M229.1 63h4.1M69.1 115.3h4.1M69.1 113.8h4.1M103.4 136.9h4M103.4 135.4h4"/>
<path d="M25.9 153.4h4.1M25.9 151.9h4.1M62.7 153.4h4.1M62.7 151.9h4.1M72.9 153.4h4.1M72.9 151.9h4.1M17 182.6h4.1M17 181.1h4.1M25.9 182.6h4.1M25.9 181.1h4.1M36.1 182.6h4M36.1 181.1h4"/>
<path d="M53.8 182.6h4.1M53.8 181.1h4.1M62.7 182.6h4.1M62.7 181.1h4.1M72.9 182.6h4.1M72.9 181.1h4.1M83.1 182.6h4M83.1 181.1h4"/>
</g>
<path d="M104.1 76.4h2.6M261.6 67.6h2.6M242.6 98l2.5 1.3-2.5 1.3zM242.6 93l2.5 1.2-2.5 1.3zM242.6 87.9l2.5 1.2-2.5 1.3zM245.1 87.9v2.5M245.1 93v2.5M245.1 98v2.6M81.3 117.1h2.5" fill="none" stroke="#000" stroke-width=".2"/>
<path d="M104.1 73.9h2.6l-1.3 2.5zM261.6 65h2.6l-1.3 2.6zM81.3 114.5h2.5l-1.3 2.6z" fill="#000" stroke="#000" stroke-width=".2"/>
<path d="M15.2 15.5h85.1M100.3 15.5v62.2M210.8 15.5v147.3M281.9 15.5h-71.1M15.2 77.7v-62.2M100.3 77.7h-85.1M15.2 81.5v113.1M100.3 81.5h-85.1M100.3 81.5v113.1M210.8 162.8h71.1M281.9 162.8v-147.3M15.2 194.6h85.1" fill="none" stroke="#000" stroke-width=".51" stroke-dasharray="1.1 1.1"/>
<text font-size="9.8" x="207" y="176.8">esynr3z</text>
<g font-size="7">
<text x="17.8" y="24.1">Programming</text>
<text x="213.4" y="24.1">IO</text>
<text x="17.8" y="91.4">Power</text>
</g>
<text font-size="2.8" x="178" y="190.5">Title: Lattice iCE5LP4K DIP40 breakout board</text>
<g font-size="2.1">
<text x="251.4" y="23">X1</text>
<text x="246.8" y="26.5">ECS-2520MV-120-BN-TR</text>
<text x="144.1" y="46.8">CDBU0520</text>
<text x="152.6" y="44.3">D1</text>
<text x="170.9" y="59.5">ICE5LP4K-SG48</text>
<text x="185.3" y="57">U3</text>
<text x="178" y="184">Sheet: /</text>
<text x="178" y="186.7">File: ice5lp-dip40.sch</text>
<text x="178" y="196.9">KiCad E.D.A. kicad 6.0.0-rc1-unknown-r13783-618182dc</text>
<text x="178" y="194.1">Size: A4</text>
<text x="200" y="194.1">Date: 2018-07-23</text>
<text x="263" y="194.1">Rev: A</text>
<text x="263" y="196.9">Id: 1/1</text>
</g>
<g font-size="1.8">
<text x="35" y="11.9">1</text>
<text x="85" y="11.9">2</text>
<text x="135" y="11.9">3</text>
<text x="185" y="11.9">4</text>
<text x="235" y="11.9">5</text>
<text x="285" y="11.9">6</text>
<text x="80.6" y="25.7">+3.3V</text>
<text x="238.1" y="24.5">+3.3V</text>
<text x="243.4" y="29.2">4</text>
<text x="261.1" y="29.2">3</text>
<text x="10.4" y="35.9">A</text>
<text x="31.2" y="35.3">R1</text>
<text x="38.8" y="35.3">R2</text>
<text x="68" y="35.3">R4</text>
<text x="75.6" y="35.3">R5</text>
<text x="86.6" y="35.2">C10</text>
<text x="154.3" y="35.9">+3.3V</text>
<text x="229.1" y="35.2">100n</text>
<text x="230.1" y="32.7">C18</text>
<text x="243.4" y="31.7">1</text>
<text x="247.4" y="32.6">OE</text>
<text x="247.4" y="30.1">VDD</text>
<text x="254.1" y="32.6">GND</text>
<text x="254.3" y="30.1">OUT</text>
<text x="261.1" y="31.7">2</text>
<text x="267.5" y="30.1">ICE_CLK</text>
<text x="285.4" y="35.9">A</text>
<text x="31.3" y="37.6">10k</text>
<text x="38.9" y="37.6">10k</text>
<text x="68.1" y="37.6">10k</text>
<text x="75.8" y="37.6">10k</text>
<text x="86.8" y="37.8">100n</text>
<text x="18.2" y="44.1">ICE_CSN</text>
<text x="23.4" y="46.6">FLASH_MISO</text>
<text x="80.7" y="46">GND</text>
<text x="221.6" y="44.8">+3.3V</text>
<text x="234.4" y="42.2">GND</text>
<text x="263.6" y="42.2">GND</text>
<text x="64.3" y="51.7">FLASH_MOSI</text>
<text x="77" y="49.1">ICE_SCK</text>
<text x="136.3" y="51.7">100n</text>
<text x="137.4" y="49.2">C15</text>
<text x="167" y="52.8" transform="rotate(-90 167 52.8)">VCC_CORE</text>
<text x="225.6" y="53.1">R12</text>
<text x="253.4" y="53">ICE_LED</text>
<text x="35" y="57.4">GND</text>
<text x="45.3" y="58.8">+3V3</text>
<text x="60.1" y="58.6">GND</text>
<text x="103.5" y="56.2">+3.3V</text>
<text x="141.7" y="59.9">GND</text>
<text x="156" y="59.6" transform="rotate(-90 156 59.6)">24</text>
<text x="161" y="59.6" transform="rotate(-90 161 59.6)">29</text>
<text x="163.6" y="59.6" transform="rotate(-90 163.6 59.6)">30</text>
<text x="166.1" y="59.2" transform="rotate(-90 166.1 59.2)">5</text>
<text x="225.6" y="55.4">10k</text>
<text x="234.5" y="59.3">ICE_BTN</text>
<text x="264.4" y="59.4">1k</text>
<text x="264.4" y="56.8">R13</text>
<text x="49.7" y="63.5">1</text>
<text x="53.6" y="61.9">J1</text>
<text x="58.6" y="63.5">2</text>
<text x="107.5" y="64.5">R10</text>
<text x="140.1" y="64.4">CONFIG SPI &amp;</text>
<text x="164.5" y="66" transform="rotate(-90 164.5 66)">VCC</text>
<text x="167" y="66" transform="rotate(-90 167 66)">VCC</text>
<text x="170.7" y="64.4">BANK 2</text>
<text x="217.3" y="64.3">SW2</text>
<text x="234.3" y="63.3">C19</text>
<text x="234.5" y="65.6">100n</text>
<text x="266.1" y="65.9">D5</text>
<text x="37.3" y="69.5">ICE_CSN</text>
<text x="37.8" y="66.9">CRESET</text>
<text x="49.7" y="66">3</text>
<text x="49.7" y="68.6">5</text>
<text x="49.7" y="71.1">7</text>
<text x="58.6" y="66">4</text>
<text x="58.6" y="68.6">6</text>
<text x="58.6" y="71.1">8</text>
<text x="64.3" y="66.9">CDONE</text>
<text x="64.3" y="69.5">FLASH_MISO</text>
<text x="107.4" y="66.8">1k</text>
<text x="145.3" y="67">BANK 1</text>
<text x="156.8" y="69.9" transform="rotate(-90 156.8 69.9)">VPP_2V5</text>
<text x="161.9" y="69.3" transform="rotate(-90 161.9 69.3)">VCCPLL</text>
<text x="179.4" y="68.2">VCCIO_2</text>
<text x="190" y="67.3">1</text>
<text x="196.4" y="68.2">VCC_IO</text>
<text x="212.2" y="66.8">SW_Push</text>
<text x="265.7" y="68.2">LED_ORANGE</text>
<text x="37.3" y="72">ICE_SCK</text>
<text x="44.6" y="74.6">Conn_02x04_Odd_Even</text>
<text x="64.3" y="72">FLASH_MOSI</text>
<text x="108.4" y="77.1">LED_GREEN</text>
<text x="108.6" y="74.8">D3</text>
<text x="180.5" y="73.3">IOB_0A</text>
<text x="180.5" y="75.8">IOB_2A</text>
<text x="189.5" y="77.5">44</text>
<text x="189.5" y="72.4">46</text>
<text x="189.5" y="74.9">47</text>
<text x="196.4" y="75.8">IOB_2A</text>
<text x="196.4" y="73.3">IOB_0A</text>
<text x="221.7" y="76.4">GND</text>
<text x="229.3" y="76.4">GND</text>
<text x="261.1" y="76.4">GND</text>
<text x="119.6" y="80.9">VCC_IO</text>
<text x="131.1" y="80">22</text>
<text x="135.6" y="80.9">SPI_VCCIO1</text>
<text x="177.2" y="78.4">IOB_3B_G6</text>
<text x="180.5" y="83.4">IOB_5B</text>
<text x="180.5" y="80.9">IOB_4A</text>
<text x="189.5" y="82.5">45</text>
<text x="189.5" y="80">48</text>
<text x="196.4" y="83.4">IOB_5B</text>
<text x="196.4" y="80.9">IOB_4A</text>
<text x="196.4" y="78.4">IOB_3B</text>
<text x="242.7" y="82.3">D2</text>
<text x="10.4" y="85.9">B</text>
<text x="103.6" y="87.9">GND</text>
<text x="114.8" y="86">FLASH_MOSI</text>
<text x="114.8" y="88.5">FLASH_MISO</text>
<text x="131.1" y="85.1">14</text>
<text x="131.1" y="87.6">17</text>
<text x="135.6" y="86">IOB_32A_SPI_SO</text>
<text x="135.6" y="88.5">IOB_33B_SPI_SI</text>
<text x="180.5" y="86">IOB_6A</text>
<text x="180.5" y="88.5">IOB_8A</text>
<text x="190" y="85.1">2</text>
<text x="190" y="87.6">4</text>
<text x="196.4" y="88.5">IOB_8A</text>
<text x="196.4" y="86">IOB_6A</text>
<text x="229.5" y="84.6">CLMVC-FKC-CGJJM569aBB7a343</text>
<text x="234.3" y="88">+3.3V</text>
<text x="250.3" y="87.2">R7</text>
<text x="254.3" y="87.2">82</text>
<text x="259.9" y="89.8">RGB_R</text>
<text x="285.4" y="85.9">B</text>
<text x="118.5" y="91.1">ICE_SCK</text>
<text x="118.5" y="93.6">ICE_CSN</text>
<text x="131.1" y="90.2">15</text>
<text x="131.1" y="92.7">16</text>
<text x="135.6" y="91.1">IOB_34A_SPI_SCK</text>
<text x="135.6" y="93.6">IOB_35B_SPI_CSN</text>
<text x="180.5" y="91.1">IOB_9B</text>
<text x="190" y="90.2">3</text>
<text x="196.4" y="91.1">IOB_9B</text>
<text x="239.5" y="95.8">1</text>
<text x="245.1" y="91.1">R</text>
<text x="247.2" y="95.8">3</text>
<text x="247.2" y="90.7">4</text>
<text x="250.3" y="92.4">R8</text>
<text x="254.3" y="92.4">22</text>
<text x="259.9" y="94.9">RGB_G</text>
<text x="31.1" y="101.9">USB_B_Micro</text>
<text x="36" y="99.6">J4</text>
<text x="69.9" y="100.7">+5V</text>
<text x="114.3" y="97.8">CDONE</text>
<text x="131.6" y="97.8">7</text>
<text x="131.6" y="100.3">8</text>
<text x="135.6" y="98.7">CDONE</text>
<text x="135.6" y="101.2">CRESET_B</text>
<text x="170.7" y="96.2">BANK 0</text>
<text x="179.4" y="99.9">VCCIO_0</text>
<text x="189.5" y="99.1">33</text>
<text x="196.4" y="99.9">VCC_IO</text>
<text x="245.1" y="96.2">G</text>
<text x="245.1" y="101.3">B</text>
<text x="247.2" y="100.8">2</text>
<text x="250.3" y="97.5">R9</text>
<text x="254.3" y="97.5">22</text>
<text x="259.9" y="99.9">RGB_B</text>
<text x="34.7" y="106.3">VBUS</text>
<text x="41.4" y="105.4">1</text>
<text x="75.2" y="103.8">R11</text>
<text x="75.3" y="106.3">2.2k</text>
<text x="114.3" y="102.9">CRESET</text>
<text x="118.8" y="106.3">IOB_13B</text>
<text x="131.6" y="105.4">6</text>
<text x="131.6" y="107.9">9</text>
<text x="135.6" y="106.3">IOB_13B</text>
<text x="179.8" y="107.6">IOT_37A</text>
<text x="179.8" y="105">IOT_36B</text>
<text x="189.5" y="106.7">23</text>
<text x="189.5" y="104.1">25</text>
<text x="196.4" y="105">IOT_36B</text>
<text x="196.4" y="107.6">IOT_37A</text>
<text x="222.9" y="105.7">Conn_01x20</text>
<text x="227.1" y="103.4">J2</text>
<text x="228.8" y="107.9">1</text>
<text x="250.8" y="105.7">Conn_01x20</text>
<text x="255.1" y="103.4">J3</text>
<text x="256.7" y="107.9">1</text>
<text x="37.3" y="111.4">D+</text>
<text x="41.4" y="113">2</text>
<text x="41.4" y="110.5">3</text>
<text x="49.8" y="108.8">R14</text>
<text x="49.8" y="113.8">68</text>
<text x="49.8" y="111.3">68</text>
<text x="56.7" y="111.4">USB_P</text>
<text x="56.7" y="113.9">USB_N</text>
<text x="118.7" y="113.9">ICE_LED</text>
<text x="118.8" y="108.8">IOB_16A</text>
<text x="118.8" y="111.4">IOB_18A</text>
<text x="131.1" y="110.5">10</text>
<text x="131.1" y="113">11</text>
<text x="135.6" y="111.4">IOB_18A</text>
<text x="135.6" y="113.9">IOB_20A</text>
<text x="135.6" y="108.8">IOB_16A</text>
<text x="179.8" y="112.6">IOT_39A</text>
<text x="179.8" y="110.1">IOT_38B</text>
<text x="189.5" y="111.8">26</text>
<text x="189.5" y="109.2">27</text>
<text x="196.4" y="110.1">IOT_38B</text>
<text x="196.4" y="112.6">IOT_39A</text>
<text x="228.8" y="110.5">2</text>
<text x="228.8" y="113">3</text>
<text x="234.5" y="113.9">IOB_24A</text>
<text x="234.5" y="111.4">IOB_22A</text>
<text x="244.6" y="113.3">GND</text>
<text x="256.7" y="110.5">2</text>
<text x="256.7" y="113">3</text>
<text x="262.4" y="111.4">ICE_LED</text>
<text x="262.4" y="113.9">IOB_18A</text>
<text x="272.5" y="113.3">GND</text>
<text x="33.7" y="117.3" transform="rotate(-90 33.7 117.3)">Shield</text>
<text x="36.2" y="117.3" transform="rotate(-90 36.2 117.3)">GND</text>
<text x="37.8" y="116.5">ID</text>
<text x="41.4" y="115.6">4</text>
<text x="47.2" y="119">R3</text>
<text x="49.8" y="116.4">R15</text>
<text x="74.3" y="114.1">C20</text>
<text x="74.4" y="116.4">10u</text>
<text x="85.5" y="117.7">LED_RED</text>
<text x="85.8" y="115.4">D4</text>
<text x="103.5" y="117.2">+3.3V</text>
<text x="118.8" y="116.5">IOB_22A</text>
<text x="118.8" y="119">IOB_23B</text>
<text x="131.1" y="115.6">12</text>
<text x="131.1" y="118.1">21</text>
<text x="135.6" y="116.5">IOB_22A</text>
<text x="135.6" y="119">IOB_23B</text>
<text x="179.8" y="115.2">IOT_41A</text>
<text x="179.8" y="117.7">IOT_42B</text>
<text x="189.5" y="114.3">28</text>
<text x="189.5" y="116.8">31</text>
<text x="189.5" y="119.4">32</text>
<text x="196.4" y="115.2">IOT_41A</text>
<text x="196.4" y="117.7">IOT_42B</text>
<text x="228.8" y="115.6">4</text>
<text x="228.8" y="118.1">5</text>
<text x="234.5" y="116.5">IOB_31B</text>
<text x="234.5" y="119">IOB_29B</text>
<text x="256.7" y="115.6">4</text>
<text x="256.7" y="118.1">5</text>
<text x="262.4" y="116.5">IOB_16A</text>
<text x="262.4" y="119">IOB_13B</text>
<text x="32.8" y="120.1" transform="rotate(-90 32.8 120.1)">6</text>
<text x="35.3" y="120.1" transform="rotate(-90 35.3 120.1)">5</text>
<text x="47.4" y="121.6">1.5k</text>
<text x="56.7" y="124.1">USB_PU</text>
<text x="107.4" y="125.5">R6</text>
<text x="118.6" y="124.1">ICE_CLK</text>
<text x="118.8" y="121.5">IOB_24A</text>
<text x="131.1" y="120.6">13</text>
<text x="131.1" y="125.7">19</text>
<text x="131.1" y="123.2">20</text>
<text x="135.6" y="121.5">IOB_24A</text>
<text x="135.6" y="124.1">IOB_25B_G3</text>
<text x="176.4" y="125.3">IOT_45A_G1</text>
<text x="179.8" y="120.3">IOT_43A</text>
<text x="179.8" y="122.8">IOT_44B</text>
<text x="189.5" y="121.9">34</text>
<text x="189.5" y="124.5">37</text>
<text x="196.4" y="120.3">IOT_43A</text>
<text x="196.4" y="125.3">IOT_45A</text>
<text x="196.4" y="122.8">USB_N</text>
<text x="228.8" y="120.6">6</text>
<text x="228.8" y="123.2">7</text>
<text x="228.8" y="125.7">8</text>
<text x="234.5" y="121.5">IOB_23B</text>
<text x="234.5" y="124.1">IOT_37A</text>
<text x="256.7" y="120.6">6</text>
<text x="256.7" y="123.2">7</text>
<text x="256.7" y="125.7">8</text>
<text x="262.4" y="121.5">IOB_8A</text>
<text x="262.4" y="124.1">IOB_9B</text>
<text x="33.7" y="128.5">GND</text>
<text x="69.3" y="128.5">GND</text>
<text x="80.7" y="128.5">GND</text>
<text x="107.5" y="127.8">10k</text>
<text x="118.8" y="126.6">IOB_29B</text>
<text x="118.8" y="129.2">IOB_31B</text>
<text x="131.1" y="128.3">18</text>
<text x="135.6" y="129.2">IOB_31B</text>
<text x="135.6" y="126.6">IOB_29B</text>
<text x="176.4" y="127.9">IOT_46B_G0</text>
<text x="179.8" y="130.4">IOT_48B</text>
<text x="189.5" y="127">35</text>
<text x="189.5" y="129.5">36</text>
<text x="196.4" y="127.9">USB_P</text>
<text x="196.4" y="130.4">USB_PU</text>
<text x="228.3" y="130.8">10</text>
<text x="228.8" y="128.3">9</text>
<text x="234.5" y="126.6">IOT_36B</text>
<text x="234.5" y="129.2">IOT_39A</text>
<text x="234.5" y="131.7">IOT_38B</text>
<text x="256.2" y="130.8">10</text>
<text x="256.7" y="128.3">9</text>
<text x="262.4" y="126.6">IOB_6A</text>
<text x="262.4" y="129.2">IOB_4A</text>
<text x="262.4" y="131.7">IOB_2A</text>
<text x="10.4" y="135.9">C</text>
<text x="26.7" y="132.4">+5V</text>
<text x="41.9" y="137.2">MIC5355-S4YMME</text>
<text x="48.4" y="134.8">U2</text>
<text x="62.8" y="137.5">+3.3V</text>
<text x="73.2" y="137.5">+1V2</text>
<text x="108.6" y="135.7">C17</text>
<text x="108.8" y="138">100n</text>
<text x="116.7" y="136.7">SW1</text>
<text x="179.8" y="135.5">IOT_50B</text>
<text x="179.8" y="133">IOT_49A</text>
<text x="189.5" y="134.6">38</text>
<text x="189.5" y="137.2">42</text>
<text x="189.5" y="132.1">43</text>
<text x="196.4" y="133">IOT_49A</text>
<text x="196.4" y="135.5">ICE_BTN</text>
<text x="228.3" y="133.3">11</text>
<text x="228.3" y="135.9">12</text>
<text x="234.5" y="134.2">IOT_41A</text>
<text x="234.5" y="136.8">IOT_42B</text>
<text x="256.2" y="133.3">11</text>
<text x="256.2" y="135.9">12</text>
<text x="262.4" y="134.2">IOB_0A</text>
<text x="262.4" y="136.8">IOB_5B</text>
<text x="285.4" y="135.9">C</text>
<text x="40.2" y="141">1</text>
<text x="40.2" y="143.5">5</text>
<text x="42.4" y="141.9">VIN</text>
<text x="57.9" y="143.5">8</text>
<text x="117.5" y="139.2">SW_Push</text>
<text x="179.8" y="138">IOT_51A</text>
<text x="182" y="143.1">RGB0</text>
<text x="189.5" y="142.2">41</text>
<text x="196.4" y="143.1">RGB_R</text>
<text x="196.4" y="138">IOT_51A</text>
<text x="228.3" y="138.4">13</text>
<text x="228.3" y="141">14</text>
<text x="228.3" y="143.5">15</text>
<text x="234.5" y="139.3">IOT_43A</text>
<text x="234.5" y="141.9">IOT_45A</text>
<text x="256.2" y="138.4">13</text>
<text x="256.2" y="141">14</text>
<text x="256.2" y="143.5">15</text>
<text x="262.4" y="139.3">IOB_3B</text>
<text x="262.4" y="141.9">IOT_49A</text>
<text x="40.2" y="146">4</text>
<text x="42.4" y="146.9">EN2</text>
<text x="42.4" y="144.4">EN1</text>
<text x="50.2" y="148.3" transform="rotate(-90 50.2 148.3)">GND</text>
<text x="50.7" y="146.9">VOUT2</text>
<text x="50.7" y="144.4">VOUT1</text>
<text x="57.9" y="146">7</text>
<text x="103.6" y="148.8">GND</text>
<text x="112.5" y="148.8">GND</text>
<text x="182" y="148.2">RGB2</text>
<text x="182" y="145.7">RGB1</text>
<text x="189.5" y="147.3">39</text>
<text x="189.5" y="144.8">40</text>
<text x="196.4" y="145.7">RGB_G</text>
<text x="196.4" y="148.2">RGB_B</text>
<text x="228.3" y="146">16</text>
<text x="228.3" y="148.6">17</text>
<text x="234.5" y="144.4">ICE_BTN</text>
<text x="234.5" y="149.5">VCC_IO</text>
<text x="234.5" y="146.9">VCC_CORE</text>
<text x="256.2" y="146">16</text>
<text x="256.2" y="148.6">17</text>
<text x="262.4" y="146.9">RGB_R</text>
<text x="262.4" y="149.5">RGB_G</text>
<text x="262.4" y="144.4">IOT_51A</text>
<text x="31.1" y="152.2">C3</text>
<text x="31.3" y="154.5">2.2u</text>
<text x="49.3" y="150.6" transform="rotate(-90 49.3 150.6)">2</text>
<text x="67.9" y="152.2">C7</text>
<text x="68.1" y="154.5">2.2u</text>
<text x="78.1" y="152.2">C8</text>
<text x="78.3" y="154.5">2.2u</text>
<text x="161.9" y="151.6" transform="rotate(-90 161.9 151.6)">GND</text>
<text x="228.3" y="151.1">18</text>
<text x="228.3" y="153.7">19</text>
<text x="245.2" y="150.2">+5V</text>
<text x="256.2" y="151.1">18</text>
<text x="256.2" y="153.7">19</text>
<text x="262.4" y="152">RGB_B</text>
<text x="273.1" y="150.2">+5V</text>
<text x="161" y="156.2" transform="rotate(-90 161 156.2)">49</text>
<text x="228.3" y="156.2">20</text>
<text x="244.6" y="161.5">GND</text>
<text x="256.2" y="156.2">20</text>
<text x="272.5" y="161.5">GND</text>
<text x="26.1" y="162.8">GND</text>
<text x="47.7" y="162.8">GND</text>
<text x="62.9" y="162.8">GND</text>
<text x="73.1" y="162.8">GND</text>
<text x="159.5" y="162.8">GND</text>
<text x="17.3" y="170.5">+1V2</text>
<text x="53.9" y="170.5">+3.3V</text>
<text x="41.4" y="177.4">VCC_CORE</text>
<text x="91" y="177.4">VCC_IO</text>
<text x="10.4" y="185.9">D</text>
<text x="22.2" y="181.4">C1</text>
<text x="22.2" y="183.7">1u</text>
<text x="31.1" y="181.4">C2</text>
<text x="31.3" y="183.7">100n</text>
<text x="41.2" y="181.4">C4</text>
<text x="41.5" y="183.7">100n</text>
<text x="59" y="181.4">C9</text>
<text x="59" y="183.7">1u</text>
<text x="68" y="181.4">C11</text>
<text x="68.1" y="183.7">100n</text>
<text x="78.1" y="181.4">C12</text>
<text x="78.3" y="183.7">100n</text>
<text x="88.3" y="181.4">C13</text>
<text x="88.5" y="183.7">100n</text>
<text x="285.4" y="185.9">D</text>
<text x="17.2" y="192">GND</text>
<text x="26.1" y="192">GND</text>
<text x="36.3" y="192">GND</text>
<text x="54.1" y="192">GND</text>
<text x="62.9" y="192">GND</text>
<text x="73.1" y="192">GND</text>
<text x="83.3" y="192">GND</text>
<text x="35" y="199.9">1</text>
<text x="85" y="199.9">2</text>
<text x="135" y="199.9">3</text>
<text x="185" y="199.9">4</text>
<text x="235" y="199.9">5</text>
<text x="285" y="199.9">6</text>
</g>
<g font-size="1.6">
<text x="43.2" y="39.7">AT25D081-SSHD</text>
<text x="48.5" y="37.6">U1</text>
</g>
<g font-size="1.4">
<text x="40.3" y="43.2">1</text>
<text x="40.3" y="45.7">2</text>
<text x="44.2" y="43.9">CS</text>
<text x="44.2" y="46.5">SO</text>
<text x="50.9" y="46.5">HOLD</text>
<text x="51.9" y="43.9">VCC</text>
<text x="58" y="45.7">7</text>
<text x="58" y="43.2">8</text>
<text x="40.3" y="48.3">3</text>
<text x="40.3" y="50.8">4</text>
<text x="44.2" y="49">WP</text>
<text x="44.2" y="51.6">GND</text>
<text x="51.9" y="49">SCK</text>
<text x="53.5" y="51.6">SI</text>
<text x="58" y="50.8">5</text>
<text x="58" y="48.3">6</text>
</g>
</svg>
